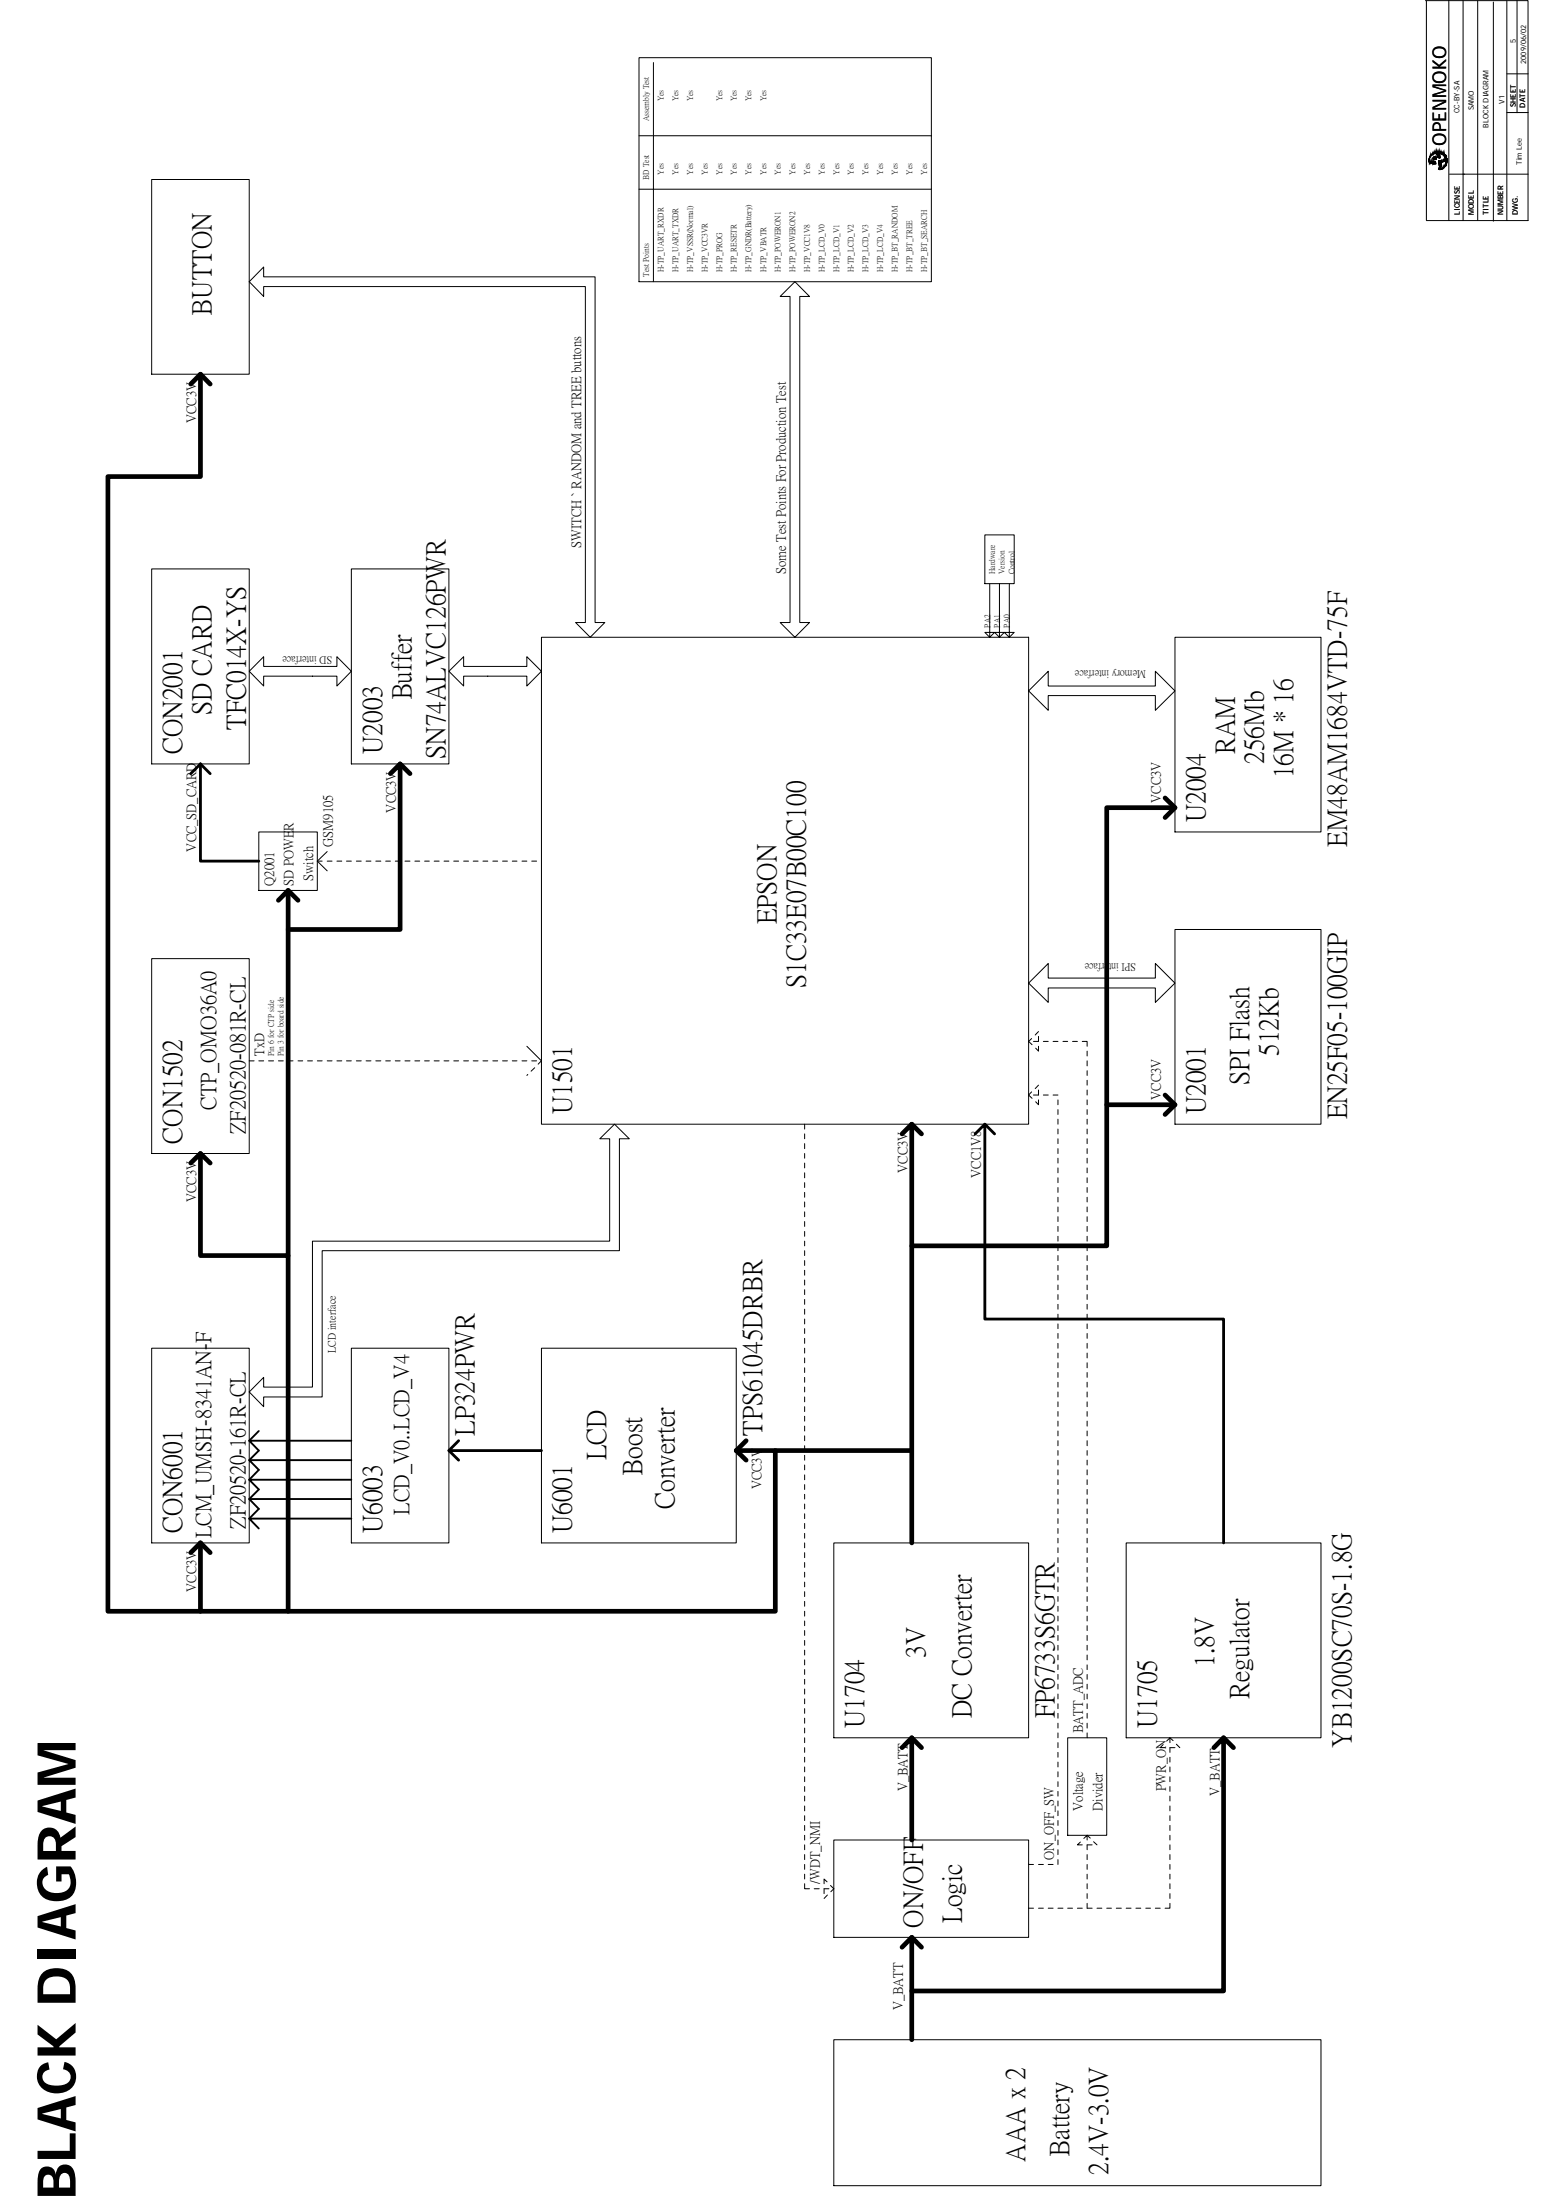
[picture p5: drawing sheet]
<svg xmlns="http://www.w3.org/2000/svg" width="210mm" height="297mm" viewBox="0 0 210 297" stroke-linecap="round" stroke-linejoin="round" font-family="sans-serif">
<g fill="none" stroke="#000" stroke-width=".13">
<path d="M86.2 7.8h39.5v30.2h-39.5zM86.2 18.3h39.5M88.2 8.4v29.6M192.4 .1h13.8v29.7M192.5 .1v29.6M195.5 .1v29.7M197.4 .1v29.6M199.4 .1v29.6M201.5 .3v29.6M203.3 .1v29.6M203.3 10h2.9M203.3 15.2h2.9"/>
<path d="M204.7 .1v15.1M20.5 24.2h13.1v26.3h-13.1zM35.6 36v1.4h44.7v46.7h1.3l-1.9 1.9-2-1.9h1.3v-45.4h-43.4v1.3l-2-2zM86.2 25.5h39.5M192.5 29.8h13.7M192.8 21.7v-.2v.2M192.8 21.9h.1M192.8 21.8v-.3v.3M192.8 21.7h.1M192.8 21.5h.1M192.8 21.8v.1M192.8 21.5v.3"/>
<path d="M192.9 21.9v.1M192.9 21.6v-.2v.2M192.9 21.7v-.3v.3M192.9 21.4l-.1 .3zM192.9 21.4h.1M192.9 21.4l-.1 .1M192.9 21.6v.1M192.9 21.7h-.1M192.9 21.8h.1M192.9 21.9h.1M192.9 21.8v.2zM192.9 21.8v.1"/>
<path d="M192.9 21.8v.1zM192.9 21.5v-.2v.2M192.9 21.4v.2zM192.9 21.5h.1M192.9 21.5v.1M192.9 21.2v.3zM192.9 21.4v.1M192.9 22h.1M192.9 21.8v.2l.1-.2v.2h-.1zM192.9 21.8h.8l.1 .3M192.9 21.1v.3zM192.9 21.3v.1"/>
<path d="M193 21.1l-.1 .2zM193 21.3h-.1M193 22v.1M193 22.1h.1M193 21.8v.3zM193 21v.3zM193 21.1v.2M193.1 21l-.1 .1zM193.1 21.1h-.1M193.1 22.1h.1M193.1 21.8l-.1 .3zM193.1 20.9v.2z"/>
<path d="M193.1 21v.1M193.2 22.1h.1M193.2 21.8v.3zM193.2 21v-.2v.2M193.2 20.8v.2h-.1zM193.2 20.8h.1M193.2 20.9v.1M193.2 20.8l-.3 .3v.3M193.2 21h-.1M193.3 22.1h.1M193.3 21.8l-.1 .3zM193.3 20.7l-.1 .2z"/>
<path d="M193.3 20.9h-.1M193.3 21.8v.3zM193.4 20.7l-.1 .2zM193.4 20.8h.1M193.4 20.8l-.1 .1M193.4 21.4v-.1v.1M193.4 21.4v.1M193.4 21.8v.3h-.1zM193.4 20.7v.1zM193.4 21.3h.1M193.4 21.5h.1M193.4 21.8h.1"/>
<path d="M193.4 22.1h.1M193.4 21.5v-.2v.2M193.4 22.1v-.3v.3M193.4 21.3v.2zM193.4 21.8v.3zM193.5 21.5h.1M193.5 21.2v.3zM193.5 21.8l-.1 .3zM193.5 20.6v.2l.1-.2-.1 .2zM193.5 20.6l-.1 .2zM193.5 20.6h.1M193.5 20.8h.1"/>
<path d="M193.5 20.6l.4-.1 .3 .3M193.5 20.6l-.3 .2M193.5 21.8v.3zM193.5 21.1h.1M193.5 21.8h.1M193.5 22.1h.1M193.5 21.5v-.4v.4M193.5 22.1v-.3v.3M193.5 21.5h.2M193.5 21.1l.2 .1M193.5 21.1l-.1 .3M193.5 21.1v.4z"/>
<path d="M193.6 20.7h.1M193.6 20.7l-.2 .1M193.6 21.1l-.1 .4zM193.6 21.8l-.1 .3zM193.6 20.6v.1zM193.6 21.1v.4zM193.6 21.8v.3zM193.6 21.8h.1M193.7 21.1l-.1 .4zM193.7 21.8l-.1 .3zM193.7 20.5l-.1 .2zM193.7 20.7h.1"/>
<path d="M193.7 20.7h-.1M193.7 21.2h.1M193.7 21.5h.1M193.7 22.1h.1M193.7 21.5v-.3v.3M193.7 22.1v-.3v.3M193.7 21.2l.1 .1M193.7 21.2v.3zM193.7 21.8v.3zM193.7 22.1h-.4M193.7 20.5v.2zM193.8 20.6h.1"/>
<path d="M193.8 21.3h.1M193.8 21.5h.1M193.8 22.1h.1M193.8 20.5h.1M193.8 20.6v.1M193.8 21.3l-.1 .2zM193.8 22.1h-.1zM193.8 21.5h-.1M193.8 22.1h-.1M193.8 21.5v-.2v.2M193.8 21.4h.1M193.8 21.4v.1"/>
<path d="M193.8 21.4v-.1v.1M193.8 21.3v.2zM193.8 20.5l-.1 .2zM193.8 20.7h.1M193.8 20.7h-.1M193.8 21.3v.1M193.8 20.5v.2zM193.8 20.5v.1zM193.8 21.3v.1zM193.8 20.7l.1 .1M193.8 20.5l.1 .2zM193.9 20.5v.3z"/>
<path d="M193.9 20.5v.1l-.1 .1zM193.9 20.8h.1M193.9 20.6h.2M193.9 20.6l-.1 .1M193.9 20.8l.1 .1M194 20.5v.4zM194 20.9v.1M194 20.5v.5zM194 20.5v.1h-.1zM194 21h.1M194 20.6v.4zM194 21v.2"/>
<path d="M194 20.6v.6zM194 20.4v.2zM194 21.2l.1 .1M194.1 20.6v.7zM194.1 20.4l-.1 .2zM194.1 20.6v.1M194.1 20.7v.6zM194.1 21.3h.1M194.1 20.4v.3zM194.1 20.7h.1M194.2 21.3v-.5v.5M194.2 21.8v-.1v.1"/>
<path d="M194.2 21.7h.1M194.2 20.8l-.1 .5zM194.2 20.8h.1M194.2 21.3h.1M194.2 21.8h.1M194.2 20.8v.1M194.2 21.8v.3M194.2 21.7v.1M194.2 20.8v.5zM194.2 21.7v.2zM194.2 21.3v-.4v.4M194.2 22.2v-.5v.5"/>
<path d="M194.2 22.9v-.3v.3M194.2 22.1v-.4v.4M194.2 22.9v-.1v.1M194.2 22.8h.1M194.2 20.9v.4zM194.2 21.7v.4zM194.2 20.5l-.1 .2zM194.2 20.9h.1M194.2 22.9h.1M194.2 22.3v.1M194.2 22.1v.2M194.2 22.4v-.7v.7"/>
<path d="M194.2 22.9v-.4v.4M194.2 21.7v.7zM194.2 22.6v.3zM194.2 20.5v.2zM194.2 20.9l.1 .2M194.2 22.4v.5M194.2 20.7h.1M194.3 21.3v-.2v.2M194.3 22.9v-1.2v1.2M194.3 22.9h.1M194.3 21l-.1 .3zM194.3 21.7l-.1 1.2z"/>
<path d="M194.3 20.5v.2zM194.3 21.3h.1M194.3 21.7h.1M194.3 20.7h.1M194.3 21.1v.2zM194.3 21.7v1.2zM194.3 21.1v.2M194.3 21.1h.1M194.3 21.7v1.1zM194.3 22.8v-1.1v1.1M194.3 22.8h.1M194.3 21.3h-.2"/>
<path d="M194.4 22.8l-.1 .1M194.4 21.7v1.1zM194.4 20.5v.2zM194.4 20.7h.1M194.4 21.7h.1M194.4 22.8h.1M194.4 22.9h-.1M194.4 22.9h.1M194.4 22.7v.1M194.4 22.8v.1M194.4 20.7v-.2v.2M194.4 21.7v1z"/>
<path d="M194.4 20.5h.1M194.4 20.5l.1 .1M194.4 22.6v.1M194.4 20.5l-.4-.1-.2 .1M194.5 22.5v-.5v.5M194.5 22.5v-.8v.8M194.5 21.7l-.1 .9zM194.5 21.7h.1M194.5 22h.1M194.5 22.4h.1M194.5 22.8h.1M194.5 21.9h.1"/>
<path d="M194.5 20.7v.1M194.5 20.5l-.1 .2zM194.5 22.5l-.1 .1M194.5 22.8h-.1M194.5 21.7v.3zM194.5 22.4v-.3v.3M194.5 22v-.3v.3M194.5 21.7v.8M194.5 21.7v.2zM194.5 20.8h.1M194.5 20.6v.2zM194.5 20.6h.1"/>
<path d="M194.5 20.8v-.2v.2M194.5 21.6v.3zM194.6 22.8h.1M194.6 20.8h.1M194.6 20.6l-.1 .2zM194.6 21.9h-.1M194.6 21.6l-.1 .3zM194.6 20.6l.2 .1M194.6 20.6v.2zM194.6 22.8h-.1M194.7 20.6h.1M194.7 20.8h.1"/>
<path d="M194.7 22.8h.1M194.7 20.8v-.2v.2M194.7 20.8v.1M194.7 20.6l-.1 .2zM194.7 20.9h.1M194.7 20.6v.3zM194.7 22.7v.1zM194.8 20.7h.1M194.8 22.6h.1M194.8 22.7h.1M194.8 20.9v-.2v.2M194.8 20.9h.1"/>
<path d="M194.8 20.7v.2zM194.8 22.6l-.1 .2zM194.8 22.6l-.1 .2M194.8 22.7l-.1 .1M194.8 20.9v.1M194.8 21.8h.1M194.8 21.8l-.2 .1M194.8 21.5v.3l-.2 .1zM194.8 20.7v.3zM194.8 22.6v.1zM194.8 22.6v.1M194.8 21.5v.3z"/>
<path d="M194.8 22.5h.1M194.8 21h.1M194.8 21v-.3v.3M194.8 22.6v-.1v.1M194.8 20.7l.1 .1M194.8 22.5v.1M194.9 21.5h.1M194.9 21v.1M194.9 20.8v.2zM194.9 22.5l-.1 .1zM194.9 22.6h-.1M194.9 21.5v.3h-.1z"/>
<path d="M194.9 20.8h.1M194.9 21.1h.1M194.9 22.4h.1M194.9 20.8v.3zM194.9 22.4v.2zM194.9 21.8h.1M194.9 22.5v.1M194.9 22.4l-.1 .1M194.9 21.5v.3zM194.9 21.1v-.3v.3M194.9 22.5v-.1v.1M194.9 20.8l.2 .2"/>
<path d="M194.9 22.5h.1M194.9 22.4v.1zM195 21.1v.2M195 20.8l-.1 .3zM195 22.4l-.1 .1zM195 22.5h-.1M195 21.8h.1M195 22.5h.1M195 21.3v-.4v.4M195 22.5v-.2v.2M195 21.5h.1M195 20.9v.4z"/>
<path d="M195 22.3v.2zM195 22.3l-.1 .1M195 21.5l-.7 .2M195 21.8h-.2M195 21.5v.3l.1-.4-.1 .4zM195 21.5v.3h-.1zM195 20.9h.1M195 21.3h.1M195 22.3h.1M195 21.3l.1 .1M195.1 21.4v-.4v.4M195.1 22.4v-.2v.2"/>
<path d="M195.1 21v.4zM195.1 22.2l-.1 .3zM195.1 21h.1M195.1 21.4h.1M195.1 22.2h.1M195.1 22.4h.1M195.1 22.2l-.1 .1M195.1 22.4l-.1 .1M195.1 21.7h.1M195.1 22.4v-.3v.3M195.1 22.2v.2zM195.1 21.7l-.1 .1"/>
<path d="M195.1 21.4l-.1 .1M195.1 21.4v.3zM195.1 22.1v.3zM195.1 21.4v.1M195.1 22.3v.1M195.1 21.7v-.6v.6M195.1 22.3v-.5v.5M195.1 22.3v-.4v.4M195.1 21.6v-.5v.5M195.1 22.3v-.3v.3M195.1 21v.5zM195.1 22v.3z"/>
<path d="M195.1 22.3h.1M195.1 21.1h.1M195.1 21l.1 .1M195.1 21.7v.5M195.1 21.5v.2M195.2 21.1v1.2zM195.2 21.1v.7zM195.2 21.8l-.1 .5zM195.2 21.1h.1M195.2 22.3h.1M195.2 21.1l.1 .7M195.2 22.3h-.1"/>
<path d="M195.2 21.4h.1M195.2 21.6h.1M195.2 21.4h-.1M195.2 21.6l-.1 .1M195.2 21.4v.2zM195.2 21.6v-.2v.2M195.2 22.2v.1M195.2 21.2v1zM195.2 22.2h.1M195.2 21.5h.1M195.2 22.1v-.7v.7M195.2 21.4v.1"/>
<path d="M195.2 21.3v.9zM195.2 21.4v.1zM195.2 22v.1M195.2 22.1v.1M195.3 21.9v-.5v.5M195.3 21.4l-.1 .6zM195.3 21.9h.1M195.3 21.9l-.1 .1M195.3 21.8v.1M195.3 21.8v-.2v.2M195.3 21.5v.4zM195.6 23.5h10.6"/>
<path d="M105.3 40l2-2 1.9 2h-1.3v44.1h1.3l-1.9 1.9-2-1.9h1.3v-44.1zM20.5 76.8h13.1v26.3h-13.1zM47.4 76.8h13.2v26.3h-13.2zM132.9 72.2h4v6.6h-4zM133.6 78.8v7.2l-.7-.6h1.3l-.6 .6M134.9 78.8v7.2l-.7-.6h1.3l-.6 .6M136.2 78.8v7.2l-.7-.6h1.4l-.7 .6M35.6 88.7v1.3h9.9v-1.3l1.9 1.9-1.9 2v-1.3h-9.9v1.3l-2-2zM60.6 90.6l2-1.9v1.3h8.5v-1.3l2 1.9-2 2v-1.3h-8.5v1.3zM73.1 86h65.7v65.8h-65.7zM141.5 90.6v2h14.4v-2l2.7 2.7-2.7 2.6v-2h-14.4v2l-2.7-2.6zM158.6 86h19.7v26.3h-19.7z"/>
<path d="M34.9 112.3h7.9v7.9h-7.9zM42.8 116.3h.7M42.8 116.3l1.4 1.3M44.2 116.3h.6M44.2 115l-1.4 1.3M45.5 116.3h.6M46.8 116.3h.6M48.1 116.3h.6M49.4 116.3h.7M50.7 116.3h.7M52 116.3h.7M53.3 116.3h.7"/>
<path d="M54.7 116.3h.6M56 116.3h.6M57.3 116.3h.6M58.6 116.3h.7M59.9 116.3h.7M61.2 116.3h.7M62.6 116.3h.6M63.9 116.3h.6M65.2 116.3h.6M66.5 116.3h.7M67.8 116.3h.7M69.1 116.3h.7"/>
<path d="M70.4 116.3h.7M71.8 116.3h.6M20.5 129.4h13.1v26.3h-13.1zM140.1 139.9v.7h-.6M140.1 139.3l-.4 .4M141.5 130.1v2h14.4v-2l2.7 2.6-2.7 2.6v-1.9h-14.4v1.9l-2.7-2.6zM158.6 125.5h19.7v26.3h-19.7zM33.6 143.2h.7M34.9 143.2h.7M36.2 143.2h.7M37.6 143.2h.6M38.9 143.2h.6"/>
<path d="M40.2 143.2h.7M41.5 143.2h.7M42.8 143.2h.7M44.2 143.2h.6M45.5 143.2h.6M46.8 143.2h.6M48.1 143.2h.6M49.4 143.2h.7M50.7 143.2h.7M52 143.2h.7M53.3 143.2h.7M54.7 143.2h.6"/>
<path d="M56 143.2h.6M57.3 143.2h.6M58.6 143.2h.7M59.9 143.2h.7M61.2 143.2h.7M62.6 143.2h.6M63.9 143.2h.6M65.2 143.2h.6M66.5 143.2h.7M67.8 143.2h.7M69.1 143.2h.7M70.4 143.2h.7"/>
<path d="M71.1 141.3l2 1.9-.5 .5M71.2 145.1l-.1 .1M71.8 143.2h.6M72.2 144.2l-.5 .4M108.6 151.8v.6M108.6 153.1v.7M108.6 154.4v.7M108.6 155.7v.7M108.6 157v.7M108.6 158.3v.7M108.6 159.7v.6M139.2 140.2l-.4 .4 .5 .5"/>
<path d="M139.2 147.4l-.4 .4 .5 .5M140.1 141.3v.6l-.3-.4M140.1 147.2v.6h-.6M140.1 146.5l-.4 .5M140.1 148.5v.7l-.3-.4M140.8 140.6h.7M140.8 147.8h.7M142.1 140.6h.7M142.1 147.8h.7M142.8 148.5v.7M142.8 149.8v.7M142.8 151.1v.7"/>
<path d="M142.8 152.4v.7M142.8 153.8v.6M142.8 155.1v.6M142.8 156.4v.6M142.8 157.7v.6M142.8 159v.7M143.4 140.6h.7M144.7 140.6h.7M146 140.6h.7v.7M146.7 141.9v.7M146.7 143.2v.7M146.7 144.6v.6"/>
<path d="M146.7 145.9v.6M146.7 147.2v.6M146.7 148.5v.7M146.7 149.8v.7M146.7 151.1v.7M146.7 152.4v.7M146.7 153.8v.6M146.7 155.1v.6M146.7 156.4v.6M146.7 157.7v.6M146.7 159v.7M42.2 167.6h40.1v-13.8h-1.4l2-2 2 2h-1.3v15.1h-40.1v19.7h-7.9v1.3l-2-2 2-1.9v1.3h6.6z"/>
<path d="M108.6 161v.6M108.6 162.3v.7M108.6 163.6v.7M108.6 164.9v.7M108.6 166.3v.6M108.6 167.6v.6M108.6 168.9v.6M108.6 170.2v.7M108.6 171.5v.7M108.6 172.8v.7M108.6 174.1v.7M108.6 175.5v.6"/>
<path d="M108.6 176.8v.6M108.6 178.1v.7M108.6 179.4v.6M142.8 160.3v.7M142.8 161.6v.7M142.8 163v.6M142.8 164.3v.6M142.8 165.6v.7M142.8 166.9v.7M142.8 168.2v.7M142.8 169.5v.7M142.8 170.9v.6"/>
<path d="M142.8 172.2v.6M142.8 173.5v.6M142.8 174.8v.7M142.8 176.1v.7M142.8 177.4v.7M142.8 178.8v.6M146.7 160.3v.7M146.7 161.6v.7M146.7 163v.6M146.7 164.3v.6M146.7 165.6v.7M146.7 166.9v.7"/>
<path d="M146.7 168.2v.7M146.7 169.5v.7M146.7 170.9v.6M146.7 172.2v.6M146.7 173.5v.6M146.7 174.8v.7M146.7 176.1v.7M146.7 177.4v.7M146.7 178.8v.6M20.5 182h13.1v26.3h-13.1zM47.4 182h13.2v26.3h-13.2zM73.1 182h26.3v26.3h-26.3z"/>
<path d="M108.6 180.7v.7M108.6 182v.7M108.6 183.3v.7M108.6 184.7v.6M108.6 186v.6M108.6 187.3v.6M108.6 188.6v.7M108.6 189.9v.7M108.6 191.2v.7M108.6 192.6v.6M108.6 193.9v.6M108.6 195.2v.7"/>
<path d="M108.6 196.5v.6M108.6 197.8v.7M108.6 199.1v.7M142.8 180v.7M142.8 181.4v.6M142.8 182.7v.6M142.8 184v.7M142.8 185.3v.7M142.8 186.6v.7M142.8 187.9v.7M142.8 189.3v.6M142.8 190.6v.6"/>
<path d="M142.8 191.9v.7M142.8 193.2v.7M142.8 194.5v.7M142.8 195.9v.6M142.8 197.1v.7M142.8 198.5v.6M142.8 199.8v.6M146.7 180v.7M146.7 181.4v.6M146.7 182.7v.6M146.7 184v.7M146.7 185.3v.7"/>
<path d="M146.7 186.6v.7M146.7 187.9v.7M146.7 189.3v.6M146.7 190.6v.6M146.7 191.9v.7M146.7 193.2v.7M146.7 194.5v.7M146.7 195.9v.6M146.7 197.1v.7M146.7 198.5v.6M146.7 199.8v.6M108.6 200.4v.7"/>
<path d="M108.6 201.8v.6M108.6 203.1v.6M108.6 204.4v.6M108.6 205.7v.7M108.6 207v.7M108.6 208.3v.7M108.6 209.6v.7M108.6 211v.6M108.6 212.3v.6M108.6 213.6v.6M108.6 214.9v.7M108.6 216.2v.7"/>
<path d="M108.6 217.6v.6M108.6 218.9v.6M112.5 208.3h26.3v26.3h-26.3zM142.8 201.1v.7M142.8 202.4v.7M142.8 203.7v.7M142.8 205v.7M142.8 206.4v.6M142.8 207.7v.6M142.8 209v.6M142.8 210.3v.7M142.8 211.6v.7"/>
<path d="M142.8 212.9v.7M142.8 214.2v.7M142.8 215.6v.6M142.8 216.9v.7M142.8 218.2v.7M142.8 219.5v.7M146.7 201.1v.7M146.7 202.4v.7M146.7 203.7v.7M146.7 205v.7M146.7 206.4v.6M146.7 207.7v.6"/>
<path d="M146.7 209v.6M146.7 210.3v.7M146.7 211.6v.7M146.7 212.9v.7M146.7 214.2v.7M146.7 215.6v.6M146.7 216.9v.7M146.7 218.2v.7M146.7 219.5v.7M152 208.3h26.3v26.3h-26.3zM108.6 220.2v.6M108.6 221.5v.6"/>
<path d="M108.6 222.8v.7M108.6 224.1v.7M108.6 225.4v.7M108.6 226.7v.7M108.6 228v.7M108.6 229.4v.6M108.6 230.7v.6M108.6 232v.7M108.6 233.3v.7M108.6 234.6v.7M108.6 236v.6M108.6 237.3v.6"/>
<path d="M108.6 238.6v.6M108.6 239.9v.7M142.8 220.8v.7M142.8 222.1v.7M142.8 223.5v.6M142.8 224.8v.6M142.8 226.1v.6M142.8 227.4v.6M142.8 228.7v.7M142.8 230v.7M142.8 231.3v.7M142.8 232.7v.6"/>
<path d="M142.8 234v.6M142.8 235.3v.7M142.8 236.6v.7M142.8 237.9v.7M142.8 239.2v.7M144.1 234.6h5.3v13.2h-5.3zM146.7 220.8v.7M146.7 222.1v.7M146.7 223.5v.6M146.7 224.8v.6M146.7 226.1v.6M146.7 227.4v.6"/>
<path d="M146.7 228.7v.7M146.7 230v.7M146.7 231.3v.7M146.7 232.7v.6M146.7 234v.6M157 235.5l-.4 .5h.6M157.4 235.1l.5-.5v.7M157.9 237.3v.6M157.9 238.6v.6M157.9 239.9v.7M157.9 234.6l.4 .4M158.6 236h-.7v.6"/>
<path d="M158.7 235.5l.5 .5M108.6 254.3v.7h.6M108.6 241.2v.7M108.6 242.5v.7M108.6 243.8v.7M108.6 245.2v.6M108.6 246.5v.6M108.6 247.8v.6M108.6 249.1v.6M108.6 250.4v.7M108.6 251.7v.7M108.6 253v.7"/>
<path d="M109.9 255h.7M111.6 254.1l-.4-.4v.6M111.7 255.9l-.5 .4M111.9 255h-.7v.7M112.1 254.6l.4 .4-.4 .4M112.5 248.4h26.3v13.2h-26.3zM138.8 257.6h.7M138.8 251.7h.7M140.1 257.6h.7M140.1 251.7h.7M141.5 257.6h.6M141.5 251.7h.6"/>
<path d="M142.8 257.6h.6M142.8 240.6v.6M142.8 241.9v.6M142.8 243.2v.6M142.8 244.5v.7M142.8 245.8v.7M142.8 247.1v.7M142.8 248.4v.7M142.8 249.7v.7M142.8 251.1v.6M144.1 257.6h.6M145.4 257.6h.6"/>
<path d="M145.8 248.7l-.4 .4h.6M146.3 248.2l.4-.4v.6M146.7 257v.6h.7M146.7 250.4v.7M146.7 251.7v.7M146.7 253v.7M146.7 254.3v.7M146.7 255.7v.6M146.7 247.8l.4 .4M147.4 249.1h-.7v.6M147.6 248.7l.4 .4M148 257.6h.7"/>
<path d="M149.4 257.6h.6M150.6 257.6h.7M152 257.6h.6M153.3 257.6h.6M154.6 257.6h.7M155.9 257.6h.7M157.9 241.2v.7M157.9 242.5v.7M157.9 243.8v.7M157.9 245.2v.6M157.9 246.5v.6M157.9 247.8v.6"/>
<path d="M157.9 249.1v.6M157.9 250.4v.7M157.9 251.7v.7M157.9 253v.7M157.9 254.3v.7M157.9 255.7v.6M157.9 257v.6h-.7M112.5 275.4h65.8v19.7h-65.8z"/>
</g>
<g fill="none" stroke="#000" stroke-width=".63">
<path d="M25.7 51.9l1.4-1.4v13.8h-12.5v153.3h12.5M27.1 50.5l1.3 1.4M52.7 104.5l1.3-1.4v22.4h-15.1M54 103.1l1.3 1.4M157.2 107.7l1.4 1.4M157.2 110.4l1.4-1.3h-9.2v59.1h-26.4M37.6 121.6l1.3-1.4v49.3M38.9 120.2l1.3 1.4M25.7 157l1.4-1.3v13.8h11.8v48.1M27.1 155.7l1.3 1.3M121.7 153.1l1.3-1.3v56.5M123 151.8l1.4 1.3"/>
<path d="M149.4 149.2h9.2l-1.4 1.3M157.2 147.8l1.4 1.4M99.4 195.9h23.6M99.4 195.9l1.3 1.2M100.7 194.5l-1.3 1.4M104.6 195.9v21.7h-77.5v-9.3M27.1 208.3l-1.4 1.3M27.1 208.3l1.3 1.3M121.7 236l1.3-1.4v13.8M123 234.6l1.4 1.4M163.8 236l1.3-1.4v34.2h-42.1M165.1 234.6l1.4 1.4"/>
<path d="M121.7 262.9l1.3-1.3v13.8M123 261.6l1.4 1.3"/>
</g>
<path d="M27.1 103.1v13.2h7.8M27.1 103.1l1.3 1.4M27.1 103.1l-1.4 1.4M131.6 153.1l1.3-1.3v26.3h32.2v30.2M132.9 151.8l1.3 1.3M61.9 194.5l-1.3 1.4M73.1 195.9h-12.5l1.3 1.2" fill="none" stroke="#000" stroke-width=".38"/>
<path d="M34.9 193.2l-1.3 1.3M47.4 199.8h-13.8l1.3 1.3-1.3 1.3M47.4 197.1h-13.8l1.3 1.4-1.3 1.3M47.4 194.5h-13.8l1.3 1.4-1.3 1.2M47.4 205h-13.8l1.3 1.4M47.4 202.4h-13.8l1.3 1.3-1.3 1.3" fill="none" stroke="#000" stroke-width=".25"/>
<text font-size="7.2" x="10.2" y="297" transform="rotate(-90 10.2 297)">BLACK DIAGRAM</text>
<g font-size="3.6">
<text x="28.4" y="42.6" transform="rotate(-90 28.4 42.6)">BUTTON</text>
<text x="55.3" y="94.6" transform="rotate(-90 55.3 94.6)">Buffer</text>
<text x="24.4" y="101.8" transform="rotate(-90 24.4 101.8)">CON2001</text>
<text x="28.4" y="96.6" transform="rotate(-90 28.4 96.6)">SD CARD</text>
<text x="33" y="98.5" transform="rotate(-90 33 98.5)">TFC014X-YS</text>
<text x="51.4" y="101.8" transform="rotate(-90 51.4 101.8)">U2003</text>
<text x="166.5" y="101.8" transform="rotate(-90 166.5 101.8)">RAM</text>
<text x="59.9" y="102.5" transform="rotate(-90 59.9 102.5)">SN74ALVC126PWR</text>
<text x="170.4" y="103.1" transform="rotate(-90 170.4 103.1)">256Mb</text>
<text x="174.3" y="105.1" transform="rotate(-90 174.3 105.1)">16M * 16</text>
<text x="162.5" y="111" transform="rotate(-90 162.5 111)">U2004</text>
<text x="181.6" y="114.3" transform="rotate(-90 181.6 114.3)">EM48AM1684VTD-75F</text>
<text x="104.6" y="124.8" transform="rotate(-90 104.6 124.8)">EPSON</text>
<text x="108.6" y="133.4" transform="rotate(-90 108.6 133.4)">S1C33E07B00C100</text>
<text x="172.4" y="142.6" transform="rotate(-90 172.4 142.6)">512Kb</text>
<text x="168.4" y="146.5" transform="rotate(-90 168.4 146.5)">SPI Flash</text>
<text x="24.4" y="154.4" transform="rotate(-90 24.4 154.4)">CON1502</text>
<text x="77" y="150.5" transform="rotate(-90 77 150.5)">U1501</text>
<text x="162.5" y="150.5" transform="rotate(-90 162.5 150.5)">U2001</text>
<text x="181.6" y="151.1" transform="rotate(-90 181.6 151.1)">EN25F05-100GIP</text>
<text x="63.9" y="193.9" transform="rotate(-90 63.9 193.9)">LP324PWR</text>
<text x="81.6" y="197.1" transform="rotate(-90 81.6 197.1)">LCD</text>
<text x="102.7" y="193.9" transform="rotate(-90 102.7 193.9)">TPS61045DRBR</text>
<text x="86.5" y="199.3" transform="rotate(-90 86.5 199.3)">Boost</text>
<text x="90.8" y="203.7" transform="rotate(-90 90.8 203.7)">Converter</text>
<text x="24.4" y="207" transform="rotate(-90 24.4 207)">CON6001</text>
<text x="51.4" y="207" transform="rotate(-90 51.4 207)">U6003</text>
<text x="77" y="207" transform="rotate(-90 77 207)">U6001</text>
<text x="124.7" y="223.8" transform="rotate(-90 124.7 223.8)">3V</text>
<text x="163.7" y="225" transform="rotate(-90 163.7 225)">1.8V</text>
<text x="116.5" y="233.3" transform="rotate(-90 116.5 233.3)">U1704</text>
<text x="130.9" y="232" transform="rotate(-90 130.9 232)">DC Converter</text>
<text x="142.1" y="232" transform="rotate(-90 142.1 232)">FP6733S6GTR</text>
<text x="155.9" y="233.3" transform="rotate(-90 155.9 233.3)">U1705</text>
<text x="168.4" y="229.4" transform="rotate(-90 168.4 229.4)">Regulator</text>
<text x="182.2" y="236" transform="rotate(-90 182.2 236)">YB1200SC70S-1.8G</text>
<text x="124.4" y="260.3" transform="rotate(-90 124.4 260.3)">ON/OFF</text>
<text x="129.6" y="259.6" transform="rotate(-90 129.6 259.6)">Logic</text>
<text x="138.2" y="291.8" transform="rotate(-90 138.2 291.8)">AAA x 2</text>
<text x="144.1" y="291.2" transform="rotate(-90 144.1 291.2)">Battery</text>
<text x="149.4" y="293.7" transform="rotate(-90 149.4 293.7)">2.4V-3.0V</text>
</g>
<g font-size="2.9">
<text x="29" y="149.8" transform="rotate(-90 29 149.8)">CTP_OMO36A0</text>
<text x="33" y="153.1" transform="rotate(-90 33 153.1)">ZF20520-081R-CL</text>
<text x="28.4" y="207.7" transform="rotate(-90 28.4 207.7)">LCM_UMSH-8341AN-F</text>
<text x="33" y="206.4" transform="rotate(-90 33 206.4)">ZF20520-161R-CL</text>
<text x="55.1" y="204.5" transform="rotate(-90 55.1 204.5)">LCD_V0..LCD_V4</text>
</g>
<text font-size="2.6" x="195.2" y="19.7" transform="rotate(-90 195.2 19.7)">OPENMOKO</text>
<g font-size="1.8">
<text x="26.4" y="57.1" transform="rotate(-90 26.4 57.1)">VCC3V</text>
<text x="78.3" y="73.9" transform="rotate(-90 78.3 73.9)">SWITCH ` RANDOM and TREE buttons</text>
<text x="105.9" y="77.5" transform="rotate(-90 105.9 77.5)">Some Test Points For Production Test</text>
<text x="53.3" y="109.7" transform="rotate(-90 53.3 109.7)">VCC3V</text>
<text x="156.6" y="108.4" transform="rotate(-90 156.6 108.4)">VCC3V</text>
<text x="26.4" y="115" transform="rotate(-90 26.4 115)">VCC_SD_CARD</text>
<text x="36.9" y="119.6" transform="rotate(-90 36.9 119.6)">Q2001</text>
<text x="39.5" y="119.6" transform="rotate(-90 39.5 119.6)">SD POWER</text>
<text x="42.2" y="118.9" transform="rotate(-90 42.2 118.9)">Switch</text>
<text x="44.8" y="114.3" transform="rotate(-90 44.8 114.3)">GSM9105</text>
<text x="35.6" y="142.6" transform="rotate(-90 35.6 142.6)">TxD</text>
<text x="156.6" y="148.5" transform="rotate(-90 156.6 148.5)">VCC3V</text>
<text x="122.4" y="158.3" transform="rotate(-90 122.4 158.3)">VCC3V</text>
<text x="132.3" y="159" transform="rotate(-90 132.3 159)">VCC1V8</text>
<text x="26.4" y="162.3" transform="rotate(-90 26.4 162.3)">VCC3V</text>
<text x="102.7" y="201.1" transform="rotate(-90 102.7 201.1)">VCC3V</text>
<text x="26.4" y="214.9" transform="rotate(-90 26.4 214.9)">VCC3V</text>
<text x="146.1" y="234" transform="rotate(-90 146.1 234)">BATT_ADC</text>
<text x="122.4" y="241.9" transform="rotate(-90 122.4 241.9)">V_BATT</text>
<text x="146" y="244.5" transform="rotate(-90 146 244.5)">Voltage</text>
<text x="148.7" y="244.5" transform="rotate(-90 148.7 244.5)">Divider</text>
<text x="157.2" y="241.9" transform="rotate(-90 157.2 241.9)">PWR_ON</text>
<text x="164.5" y="242.5" transform="rotate(-90 164.5 242.5)">V_BATT</text>
<text x="142.1" y="251.1" transform="rotate(-90 142.1 251.1)">ON_OFF_SW</text>
<text x="110.6" y="254.3" transform="rotate(-90 110.6 254.3)">/WDT_NMI</text>
<text x="121.7" y="271.4" transform="rotate(-90 121.7 271.4)">V_BATT</text>
</g>
<g font-size="1.4">
<text x="44.8" y="88.7" transform="rotate(-180 44.8 88.7)">SD interface</text>
<text x="154.6" y="90.6" transform="rotate(-180 154.6 90.6)">Memory interface</text>
<text x="153.3" y="130.1" transform="rotate(-180 153.3 130.1)">SPI interface</text>
<text x="45.2" y="182.7" transform="rotate(-90 45.2 182.7)">LCD interface</text>
</g>
<g font-size="1.1">
<text x="87.5" y="16.3" transform="rotate(-90 87.5 16.3)">Assembly Test</text>
<text x="89.5" y="13.7" transform="rotate(-90 89.5 13.7)">Yes</text>
<text x="91.5" y="13.7" transform="rotate(-90 91.5 13.7)">Yes</text>
<text x="93.5" y="13.7" transform="rotate(-90 93.5 13.7)">Yes</text>
<text x="97.4" y="13.7" transform="rotate(-90 97.4 13.7)">Yes</text>
<text x="99.4" y="13.7" transform="rotate(-90 99.4 13.7)">Yes</text>
<text x="101.3" y="13.7" transform="rotate(-90 101.3 13.7)">Yes</text>
<text x="103.3" y="13.7" transform="rotate(-90 103.3 13.7)">Yes</text>
<text x="89.5" y="23.6" transform="rotate(-90 89.5 23.6)">Yes</text>
<text x="91.5" y="23.6" transform="rotate(-90 91.5 23.6)">Yes</text>
<text x="93.5" y="23.6" transform="rotate(-90 93.5 23.6)">Yes</text>
<text x="95.4" y="23.6" transform="rotate(-90 95.4 23.6)">Yes</text>
<text x="97.4" y="23.6" transform="rotate(-90 97.4 23.6)">Yes</text>
<text x="99.4" y="23.6" transform="rotate(-90 99.4 23.6)">Yes</text>
<text x="101.3" y="23.6" transform="rotate(-90 101.3 23.6)">Yes</text>
<text x="103.3" y="23.6" transform="rotate(-90 103.3 23.6)">Yes</text>
<text x="105.3" y="23.6" transform="rotate(-90 105.3 23.6)">Yes</text>
<text x="107.3" y="23.6" transform="rotate(-90 107.3 23.6)">Yes</text>
<text x="109.2" y="23.6" transform="rotate(-90 109.2 23.6)">Yes</text>
<text x="111.2" y="23.6" transform="rotate(-90 111.2 23.6)">Yes</text>
<text x="113.2" y="23.6" transform="rotate(-90 113.2 23.6)">Yes</text>
<text x="115.1" y="23.6" transform="rotate(-90 115.1 23.6)">Yes</text>
<text x="117.1" y="23.6" transform="rotate(-90 117.1 23.6)">Yes</text>
<text x="119.1" y="23.6" transform="rotate(-90 119.1 23.6)">Yes</text>
<text x="121.1" y="23.6" transform="rotate(-90 121.1 23.6)">Yes</text>
<text x="123" y="23.6" transform="rotate(-90 123 23.6)">Yes</text>
<text x="125" y="23.6" transform="rotate(-90 125 23.6)">Yes</text>
<text x="87.5" y="24.2" transform="rotate(-90 87.5 24.2)">BD Test</text>
<text x="87.5" y="37.4" transform="rotate(-90 87.5 37.4)">Test Points</text>
<text x="89.5" y="36.7" transform="rotate(-90 89.5 36.7)">H-TP_UART_RXDR</text>
<text x="91.5" y="36.7" transform="rotate(-90 91.5 36.7)">H-TP_UART_TXDR</text>
<text x="93.5" y="36.7" transform="rotate(-90 93.5 36.7)">H-TP_VSSR(Normal)</text>
<text x="95.4" y="36.7" transform="rotate(-90 95.4 36.7)">H-TP_VCC3VR</text>
<text x="97.4" y="36.7" transform="rotate(-90 97.4 36.7)">H-TP_PROG</text>
<text x="99.4" y="36.7" transform="rotate(-90 99.4 36.7)">H-TP_RESETR</text>
<text x="101.3" y="36.7" transform="rotate(-90 101.3 36.7)">H-TP_GNDR(Battery)</text>
<text x="103.3" y="36.7" transform="rotate(-90 103.3 36.7)">H-TP_VBATR</text>
<text x="105.3" y="36.7" transform="rotate(-90 105.3 36.7)">H-TP_POWERON1</text>
<text x="107.3" y="36.7" transform="rotate(-90 107.3 36.7)">H-TP_POWERON2</text>
<text x="109.2" y="36.7" transform="rotate(-90 109.2 36.7)">H-TP_VCC1V8</text>
<text x="111.2" y="36.7" transform="rotate(-90 111.2 36.7)">H-TP_LCD_V0</text>
<text x="113.2" y="36.7" transform="rotate(-90 113.2 36.7)">H-TP_LCD_V1</text>
<text x="115.1" y="36.7" transform="rotate(-90 115.1 36.7)">H-TP_LCD_V2</text>
<text x="117.1" y="36.7" transform="rotate(-90 117.1 36.7)">H-TP_LCD_V3</text>
<text x="119.1" y="36.7" transform="rotate(-90 119.1 36.7)">H-TP_LCD_V4</text>
<text x="121.1" y="36.7" transform="rotate(-90 121.1 36.7)">H-TP_BT_RANDOM</text>
<text x="123" y="36.7" transform="rotate(-90 123 36.7)">H-TP_BT_TREE</text>
<text x="125" y="36.7" transform="rotate(-90 125 36.7)">H-TP_BT_SEARCH</text>
<text x="134.2" y="77.5" transform="rotate(-90 134.2 77.5)">Hardware</text>
<text x="135.5" y="77.5" transform="rotate(-90 135.5 77.5)">Version</text>
<text x="136.9" y="77.5" transform="rotate(-90 136.9 77.5)">Control</text>
<text x="133.6" y="84.7" transform="rotate(-90 133.6 84.7)">PA2</text>
<text x="134.9" y="84.7" transform="rotate(-90 134.9 84.7)">PA1</text>
<text x="136.2" y="84.7" transform="rotate(-90 136.2 84.7)">PA0</text>
<text x="36.9" y="142.6" transform="rotate(-90 36.9 142.6)">Pin 6 for CTP side</text>
<text x="38.2" y="142.6" transform="rotate(-90 38.2 142.6)">Pin 3 for board side</text>
</g>
<g font-size="1">
<text x="204.6" y="5.8" transform="rotate(-90 204.6 5.8)">5</text>
<text x="206" y="8.7" transform="rotate(-90 206 8.7)">2009/06/02</text>
<text x="197" y="15.3" transform="rotate(-90 197 15.3)">CC-BY-SA</text>
<text x="198.9" y="14.9" transform="rotate(-90 198.9 14.9)">SAMO</text>
<text x="200.9" y="17.3" transform="rotate(-90 200.9 17.3)">BLOCK DIAGRAM</text>
<text x="203" y="14" transform="rotate(-90 203 14)">V1</text>
<text x="204.6" y="14.5" transform="rotate(-90 204.6 14.5)">SHEET</text>
<text x="205.8" y="14.5" transform="rotate(-90 205.8 14.5)">DATE</text>
<text x="205.4" y="22.3" transform="rotate(-90 205.4 22.3)">Tim Lee</text>
<text x="197" y="29" transform="rotate(-90 197 29)">LICENSE</text>
<text x="198.9" y="29.1" transform="rotate(-90 198.9 29.1)">MODEL</text>
<text x="200.9" y="29.1" transform="rotate(-90 200.9 29.1)">TITLE</text>
<text x="202.8" y="29.1" transform="rotate(-90 202.8 29.1)">NUMBER</text>
<text x="204.8" y="29.1" transform="rotate(-90 204.8 29.1)">DWG.</text>
</g>
</svg>
